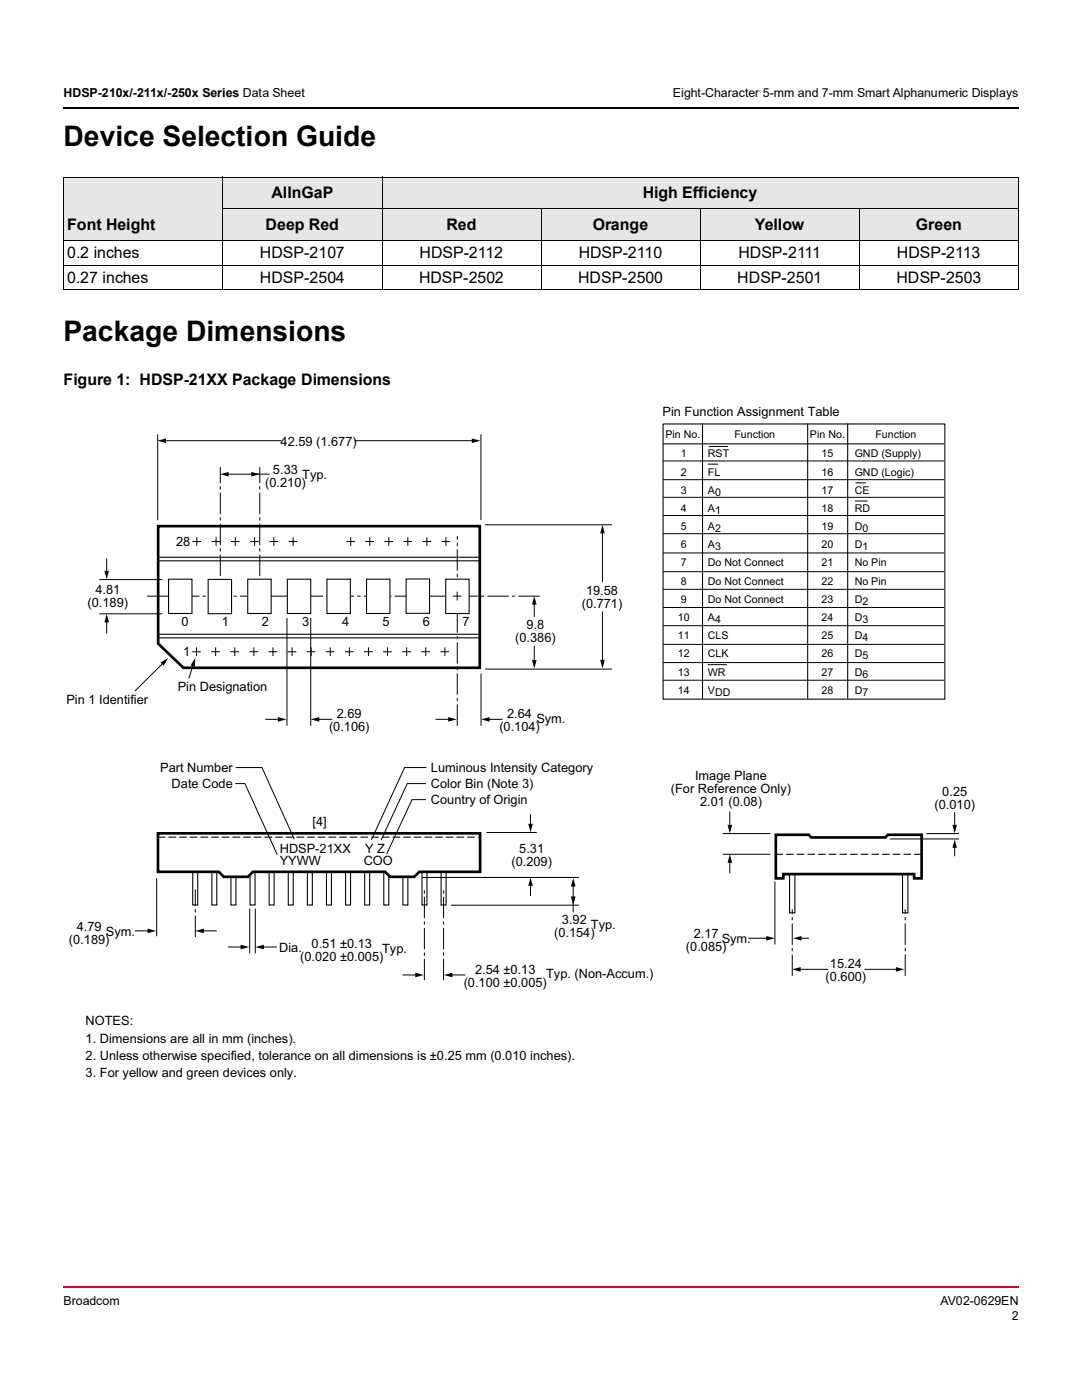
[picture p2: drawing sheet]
<svg xmlns="http://www.w3.org/2000/svg" width="216mm" height="279mm" viewBox="0 0 216 279" stroke-linecap="round" stroke-linejoin="round" font-family="sans-serif">
<g fill="#cc092f">
<path d="M12.5 256.7h.2v.3h-.2z"/>
<path d="M203.2 256.7h.2v.3h-.2z"/>
</g>
<path d="M12.7 256.9h190.5" fill="none" stroke="#cc092f" stroke-width=".34"/>
<path d="M12.5 21.4h.2v.4h-.2zM203.2 21.4h.2v.4h-.2z" fill="#000"/>
<path d="M12.7 21.6h190.5" fill="none" stroke="#000" stroke-width=".34"/>
<g fill="#e6e6e6">
<path d="M12.7 35.3h31.7v12.7h-31.7z"/>
<path d="M44.4 35.3h31.8v6.4h-31.8z"/>
<path d="M76.2 35.3h127v6.4h-127z"/>
<path d="M44.4 41.7h31.8v6.3h-31.8z"/>
<path d="M76.2 41.7h31.7v6.3h-31.7z"/>
<path d="M107.9 41.7h31.8v6.3h-31.8z"/>
<path d="M139.7 41.7h31.7v6.3h-31.7z"/>
<path d="M171.4 41.7h31.8v6.3h-31.8z"/>
</g>
<g fill="none" stroke="#000" stroke-width=".2">
<path d="M12.6 35.3h190.7M12.7 35.3v22.5M44.5 35.2v22.7M76.2 35.2v22.7M203.2 35.3v22.5M12.6 48h190.7M12.6 53h190.7M12.6 57.9h190.7M44.4 41.7h158.9M108 41.6v16.3M139.7 41.6v16.3M171.5 41.6v16.3"/>
<path d="M141.2 92.6h2.1M170.6 100h2.5M170.7 96.4h2.1"/>
</g>
<path d="M29.4 119h78.5" fill="none" stroke="#000" stroke-width=".2" stroke-dasharray="4.3 .6 .6 .6" stroke-linecap="butt"/>
<path d="M57.3 115.6h4.7v6.8h-4.7z" fill="#fff"/>
<path d="M57.3 115.6h4.7v6.8h-4.7z" fill="none" stroke="#000" stroke-width=".21"/>
<path d="M65.2 115.6h4.7v6.8h-4.7z" fill="#fff"/>
<path d="M65.2 115.6h4.7v6.8h-4.7z" fill="none" stroke="#000" stroke-width=".21"/>
<path d="M73.1 115.6h4.7v6.8h-4.7z" fill="#fff"/>
<path d="M73.1 115.6h4.7v6.8h-4.7z" fill="none" stroke="#000" stroke-width=".21"/>
<path d="M81 115.6h4.7v6.8h-4.7z" fill="#fff"/>
<path d="M132.3 84.6h56.2v54.9h-56.2zM132.3 88.6h56.1M140.2 84.5v54.9M161.2 84.5v54.9M169.1 84.5v54.9M31.5 111.9h64.2M31.8 111.2h63.9M81 115.6h4.7v6.8h-4.7zM31.5 127.3h64.2M31.8 126.6h63.9M157.5 174.4h1.1v7.8h-1.1zM180.1 174.4h1.1v7.8h-1.1z" fill="none" stroke="#000" stroke-width=".21"/>
<path d="M31.6 105h64.1v28.3h-59.1l-5-4.8zM154.8 166.6h6.6l.5 .5h14.8l.4-.5h6.8v8.7h-1.5v-.9h-26.1v.9h-1.5z" fill="none" stroke="#000" stroke-width=".53"/>
<g fill="none" stroke="#000" stroke-width=".2">
<path d="M132.3 92h56.1M132.3 95.7h56.1M132.3 99.3h56.1M19.8 115.7h12.6M21.3 111.4v3.1M120.2 106.2v9.9M132.3 102.9h56.1M132.3 106.5h56.1M132.3 110.4h56.1M132.3 114.1h56.1M132.3 117.6h56.1M19.8 122.5h12.6"/>
<path d="M21.3 123.9v2.5M32.5 132.3l-5.6 5.6M38.5 132.7l-.8 2.7M106.6 120.4v2.7M106.6 128.9v3.4M120.2 122v10.3M132.3 121.2h56.1M132.3 124.9h56.1M132.3 128.6h56.1M132.3 132.2h56.1M132.3 135.8h56.1M84.2 175.1h31.3"/>
<path d="M97.1 166.1h10M105.9 162.5v2.5M105.9 176.5v2.3M114.4 176.6v2.6M114.4 179.6v2.5M144.2 170.5h9.5M144.2 166.4h9.5M145.6 162v3.2M145.6 171.9v2.4M154.6 175.9v12.6M177.5 167.4h13.9M184.9 166.4h6.5"/>
<path d="M190.5 162.1v3.1M190.5 168.9v2M45.5 189h2.8M49.8 181.3v9M52.4 189h2.8M90 180.6h25.5M149.3 187.2h3.9M159.5 193.5h5.8M159.7 187.2h1.7M172.5 193.5h6.6"/>
</g>
<g fill="#000">
<path d="M20.8 113.9h.9l-.4 1.7zM120.2 104.7l.5 1.7h-.9zM21.3 122.5l.4 1.7h-.9zM32 132.2l1.5-.9-.8 1.6zM39 131.3l-.1 1.8-.9-.3zM106.6 119l.5 1.7h-.9zM106.2 131.7h.9l-.5 1.7zM119.8 131.7h.9l-.5 1.7zM105.9 175.1l.4 1.7h-.9zM105.4 164.4h.9l-.4 1.7zM114.4 175.2l.4 1.7h-.9zM113.9 178.9h.9l-.4 1.7z"/>
<path d="M145.6 170.5l.5 1.7h-.9zM145.2 164.6h.9l-.5 1.7zM190.5 167.5l.5 1.7h-1zM190 164.6h1l-.5 1.7zM48 188.5l1.7 .5-1.7 .5zM50.9 189l1.8-.5v1zM152.9 186.8l1.7 .4-1.7 .5zM158.1 193.5l1.7-.5v.9zM158.2 187.2l1.7-.4v.9zM178.8 193l1.7 .5-1.7 .4z"/>
</g>
<path d="M158.1 194.8v-13.4M180.6 194.8v-13.4" fill="none" stroke="#000" stroke-width=".2" stroke-dasharray="4.3 .6 .6 .6" stroke-linecap="butt"/>
<path d="M154.7 170.5h29.1" fill="none" stroke="#000" stroke-width=".21" stroke-dasharray="1.5 .6" stroke-linecap="butt"/>
<path d="M33.6 115.6h4.7v6.8h-4.7z" fill="#fff"/>
<g fill="none" stroke="#000" stroke-width=".21">
<path d="M33.6 115.6h4.7v6.8h-4.7zM38.5 174.1h1v6.5h-1zM42.3 174.1h1v6.5h-1zM46.1 174.1h1v6.5h-1zM49.9 174.1h1v6.5h-1zM53.7 174.1h1v6.5h-1zM57.5 174.1h1v6.5h-1zM61.3 174.1h1v6.5h-1zM65.1 174.1h1v6.5h-1zM69 174.1h.9v6.5h-.9zM72.8 174.1h1v6.5h-1zM76.6 174.1h1v6.5h-1z"/>
<path d="M80.4 174.1h1v6.5h-1zM84.2 174.1h1v6.5h-1zM88 174.1h1v6.5h-1z"/>
</g>
<path d="M41.5 115.6h4.7v6.9h-4.7z" fill="#fff"/>
<path d="M41.5 115.6h4.7v6.9h-4.7z" fill="none" stroke="#000" stroke-width=".21"/>
<path d="M49.4 115.6h4.7v6.8h-4.7z" fill="#fff"/>
<path d="M49.4 115.6h4.7v6.8h-4.7z" fill="none" stroke="#000" stroke-width=".21"/>
<path d="M31.5 166.3h64.3v7.7h-12.1l-1 1h-4.8l-1-1h-26.4l-1 1h-4.9l-.9-1h-12.2z" fill="#fff"/>
<path d="M31.5 166.3h64.3v7.7h-12.1l-1 1h-4.8l-1-1h-26.4l-1 1h-4.9l-.9-1h-12.2z" fill="none" stroke="#000" stroke-width=".53"/>
<g fill="none" stroke="#000" stroke-width=".2">
<path d="M31.5 86.7v17.1M32.9 87.9h23.3M45.4 94.6h5.1M51 94.6h2.8M70.7 87.9h23.7M96 86.7v17.1M38.4 108.1h1.7M39.3 107.2v1.7M42.2 108.1h1.8M43.1 107.2v1.7M46.1 108.1h1.7M47 107.2v1.7"/>
<path d="M49.9 108.1h1.8M50.8 107.2v1.7M53.8 108.1h1.7M54.6 107.2v1.7M57.6 108.1h1.7M58.5 107.2v1.7M69.1 108.1h1.7M70 107.2v1.7M72.9 108.1h1.7M73.8 107.2v1.7M76.7 108.1h1.7M77.6 107.2v1.7"/>
<path d="M80.5 108.1h1.7M81.4 107.2v1.7M84.3 108.1h1.7M85.2 107.2v1.7M88.1 108.1h1.7M89 107.2v1.7M96.8 104.7h25.3M38.3 130.1h1.8M39.2 129.2v1.7M42.2 130.1h1.7M43 129.2v1.7M46 130.1h1.7"/>
<path d="M46.8 129.2v1.7M49.8 130.1h1.7M50.7 129.2v1.7M53.6 130.1h1.7M54.5 129.2v1.7M57.3 123.3v21.5M57.4 130.1h1.7M58.3 129.2v1.7M61.2 130.1h1.7M62 123.3v21.5M62.1 129.2v1.7M65 130.1h1.7"/>
<path d="M65.9 129.2v1.7M68.8 130.1h1.8M69.7 129.2v1.7M72.6 130.1h1.8M73.5 129.2v1.7M76.5 130.1h1.7M77.3 129.2v1.7M80.3 130.1h1.7M81.1 129.2v1.7M84.1 130.1h1.7M85 129.2v1.7M87.9 130.1h1.7"/>
<path d="M88.8 129.2v1.7M96 134.4v10.4M96.8 133.5h25.3M47 156.4h1.9l6.4 14.2M47 153.2h5.3l6.4 14.3M52.9 143.6h2.8M63.5 143.6h2.8M85 156.4h-3.7l-5.2 11.2M85 159.6h-2.8l-5.1 10.9M85.1 153.2h-4.4l-6.6 14.4M86.9 143.6h2.8M97.5 143.6h2.8"/>
<path d="M31.3 175.3v11.5M26.9 185.8h2.8M50.9 181.3v9M80.3 194.6h2.8"/>
</g>
<path d="M31.4 88l1.7-.5v.9zM43.9 94.6l1.7-.4v.9zM50.1 94.2l1.7 .4-1.7 .5zM94.1 87.5l1.8 .5-1.8 .4zM55.4 143.1l1.7 .5-1.7 .4zM62 143.6l1.7-.5v.9zM89.4 143.1l1.7 .5-1.7 .4zM96 143.6l1.7-.5v.9zM29.4 185.3l1.7 .5-1.7 .4zM39 185.8l1.7-.5v.9zM82.9 194.1l1.7 .5-1.7 .4zM88.6 194.6l1.7-.5v.9z" fill="#000"/>
<path d="M44 115v-21.8M51.8 115v-21.8M91.2 144.8v-37.8M39 187v-9.5M40.5 185.8h2.8M84.7 195.6v-18.1M88.5 195.6v-18.1M90 194.6h2.8" fill="none" stroke="#000" stroke-width=".2" stroke-dasharray="4.3 .6 .6 .6" stroke-linecap="butt"/>
<path d="M88.9 115.6h4.7v6.8h-4.7z" fill="#fff"/>
<path d="M88.9 115.6h4.7v6.8h-4.7z" fill="none" stroke="#000" stroke-width=".21"/>
<path d="M141.4 89.1h3.9M90.3 119h1.8M91.2 118.1v1.7M141.2 132.6h3.8" fill="none" stroke="#000" stroke-width=".2"/>
<path d="M31.5 167.1h64.3" fill="none" stroke="#000" stroke-width=".21" stroke-dasharray="1.5 .6" stroke-linecap="butt"/>
<g font-size="5.6">
<text x="12.7" y="29.2">Device Selection Guide</text>
<text x="12.7" y="68">Package Dimensions</text>
</g>
<g font-size="3.2">
<text x="54.2" y="39.5">AlInGaP</text>
<text x="128.2" y="39.5">High Efficiency</text>
<text x="13.4" y="45.9">Font Height</text>
<text x="53" y="45.9">Deep Red</text>
<text x="89.1" y="45.9">Red</text>
<text x="118.3" y="45.9">Orange</text>
<text x="150.6" y="45.9">Yellow</text>
<text x="182.7" y="45.9">Green</text>
<text x="13.4" y="51.5">0.2 inches</text>
<text x="51.9" y="51.5">HDSP-2107</text>
<text x="83.7" y="51.5">HDSP-2112</text>
<text x="115.5" y="51.5">HDSP-2110</text>
<text x="147.3" y="51.5">HDSP-2111</text>
<text x="179" y="51.5">HDSP-2113</text>
<text x="13.4" y="56.4">0.27 inches</text>
<text x="51.9" y="56.4">HDSP-2504</text>
<text x="83.6" y="56.4">HDSP-2502</text>
<text x="115.4" y="56.4">HDSP-2500</text>
<text x="147.1" y="56.4">HDSP-2501</text>
<text x="178.9" y="56.4">HDSP-2503</text>
<text x="12.7" y="76.9">Figure 1: HDSP-21XX Package Dimensions</text>
</g>
<g font-size="2.6">
<text x="132.2" y="83.1">Pin Function Assignment Table</text>
<text x="56" y="88.9">42.59 (1.677)</text>
<text x="54.5" y="94.6">5.33</text>
<text x="60.3" y="95.6">Typ.</text>
<text x="52.9" y="97.2">(0.210)</text>
<text x="35.1" y="109">28</text>
<text x="19" y="118.6">4.81</text>
<text x="116.9" y="118.7">19.58</text>
<text x="17.5" y="121.2">(0.189)</text>
<text x="36.2" y="124.9">0</text>
<text x="44.3" y="124.9">1</text>
<text x="52.3" y="124.9">2</text>
<text x="60.3" y="124.9">3</text>
<text x="68.3" y="124.9">4</text>
<text x="76.3" y="124.9">5</text>
<text x="84.3" y="124.9">6</text>
<text x="92.3" y="124.9">7</text>
<text x="105.1" y="125.6">9.8</text>
<text x="116.1" y="121.3">(0.771)</text>
<text x="36.5" y="131">1</text>
<text x="102.8" y="128.1">(0.386)</text>
<text x="35.5" y="137.9">Pin Designation</text>
<text x="13.2" y="140.5">Pin 1 Identifier</text>
<text x="67.2" y="143.3">2.69</text>
<text x="101.2" y="143.3">2.64</text>
<text x="65.7" y="145.9">(0.106)</text>
<text x="99.6" y="145.9">(0.104)</text>
<text x="107" y="144.3">Sym.</text>
<text x="32" y="154.1">Part Number</text>
<text x="86" y="154.1">Luminous Intensity Category</text>
<text x="138.7" y="155.7">Image Plane</text>
<text x="34.3" y="157.2">Date Code</text>
<text x="86" y="157.3">Color Bin (Note 3)</text>
<text x="86" y="160.5">Country of Origin</text>
<text x="133.9" y="158.3">(For Reference Only)</text>
<text x="139.7" y="160.8">2.01 (0.08)</text>
<text x="186.5" y="161.5">(0.010)</text>
<text x="188" y="158.9">0.25</text>
<text x="62.4" y="164.9">[4]</text>
<text x="55.8" y="170.2">HDSP-21XX</text>
<text x="55.8" y="172.7">YYWW</text>
<text x="72.6" y="172.7">COO</text>
<text x="72.9" y="170.2">Y Z</text>
<text x="102" y="172.8">(0.209)</text>
<text x="103.6" y="170.3">5.31</text>
<text x="15.3" y="185.7">4.79</text>
<text x="112.1" y="184.5">3.92</text>
<text x="117.9" y="185.4">Typ.</text>
<text x="13.8" y="188.3">(0.189)</text>
<text x="21.1" y="186.7">Sym.</text>
<text x="55.7" y="190">Dia.</text>
<text x="59.9" y="191.8">(0.020 ±0.005)</text>
<text x="62.2" y="189.2">0.51 ±0.13</text>
<text x="76.2" y="190.2">Typ.</text>
<text x="110.6" y="187">(0.154)</text>
<text x="136.9" y="189.8">(0.085)</text>
<text x="138.4" y="187.2">2.17</text>
<text x="144" y="188.2">Sym.</text>
<text x="92.5" y="196.9">(0.100 ±0.005)</text>
<text x="94.8" y="194.3">2.54 ±0.13</text>
<text x="109" y="195.1">Typ. (Non-Accum.)</text>
<text x="164.7" y="195.8">(0.600)</text>
<text x="165.6" y="193.3">15.24</text>
<text x="17.1" y="204.6">NOTES:</text>
<text x="17.1" y="208.1">1. Dimensions are all in mm (inches).</text>
<text x="17.1" y="214.9">3. For yellow and green devices only.</text>
<text x="17.1" y="211.5">2. Unless otherwise specified, tolerance on all dimensions is ±0.25 mm (0.010 inches).</text>
</g>
<g font-size="2.5">
<text x="12.7" y="19.4">HDSP-210x/-211x/-250x Series Data Sheet</text>
<text x="134.3" y="19.4">Eight-Character 5-mm and 7-mm Smart Alphanumeric Displays</text>
<text x="12.7" y="260.3">Broadcom</text>
<text x="187.7" y="260.3">AV02-0629EN</text>
<text x="201.9" y="263.5">2</text>
</g>
<g font-size="2.1">
<text x="132.8" y="87.4">Pin No.</text>
<text x="146.5" y="87.4">Function</text>
<text x="161.6" y="87.4">Pin No.</text>
<text x="174.7" y="87.4">Function</text>
<text x="135.9" y="91.3">1</text>
<text x="135.9" y="94.9">2</text>
<text x="141.3" y="91.3">RST</text>
<text x="141.3" y="94.9">FL</text>
<text x="163.9" y="91.3">15</text>
<text x="163.9" y="94.9">16</text>
<text x="170.5" y="91.3">GND (Supply)</text>
<text x="170.5" y="94.9">GND (Logic)</text>
<text x="135.9" y="98.5">3</text>
<text x="141.3" y="98.5">A0</text>
<text x="163.9" y="98.5">17</text>
<text x="170.5" y="98.5">CE</text>
<text x="135.9" y="102.2">4</text>
<text x="135.9" y="105.8">5</text>
<text x="141.3" y="102.2">A1</text>
<text x="141.3" y="105.8">A2</text>
<text x="163.9" y="102.2">18</text>
<text x="163.9" y="105.8">19</text>
<text x="170.5" y="102.2">RD</text>
<text x="170.5" y="105.8">D0</text>
<text x="135.9" y="109.4">6</text>
<text x="135.9" y="113">7</text>
<text x="141.3" y="109.4">A3</text>
<text x="141.3" y="113">Do Not Connect</text>
<text x="163.9" y="109.4">20</text>
<text x="163.9" y="113">21</text>
<text x="170.5" y="109.4">D1</text>
<text x="170.5" y="113">No Pin</text>
<text x="135.9" y="116.7">8</text>
<text x="141.3" y="116.7">Do Not Connect</text>
<text x="163.9" y="116.7">22</text>
<text x="170.5" y="116.7">No Pin</text>
<text x="135.3" y="123.9">10</text>
<text x="135.9" y="120.3">9</text>
<text x="141.3" y="120.3">Do Not Connect</text>
<text x="141.3" y="123.9">A4</text>
<text x="163.9" y="120.3">23</text>
<text x="163.9" y="123.9">24</text>
<text x="170.5" y="120.3">D2</text>
<text x="170.5" y="123.9">D3</text>
<text x="135.3" y="127.6">11</text>
<text x="135.3" y="131.2">12</text>
<text x="141.3" y="127.6">CLS</text>
<text x="141.3" y="131.2">CLK</text>
<text x="163.9" y="127.6">25</text>
<text x="163.9" y="131.2">26</text>
<text x="170.5" y="127.6">D4</text>
<text x="170.5" y="131.2">D5</text>
<text x="135.3" y="134.8">13</text>
<text x="141.3" y="134.8">WR</text>
<text x="163.9" y="134.8">27</text>
<text x="170.5" y="134.8">D6</text>
<text x="135.3" y="138.4">14</text>
<text x="141.3" y="138.4">VDD</text>
<text x="163.9" y="138.4">28</text>
<text x="170.5" y="138.4">D7</text>
</g>
</svg>
